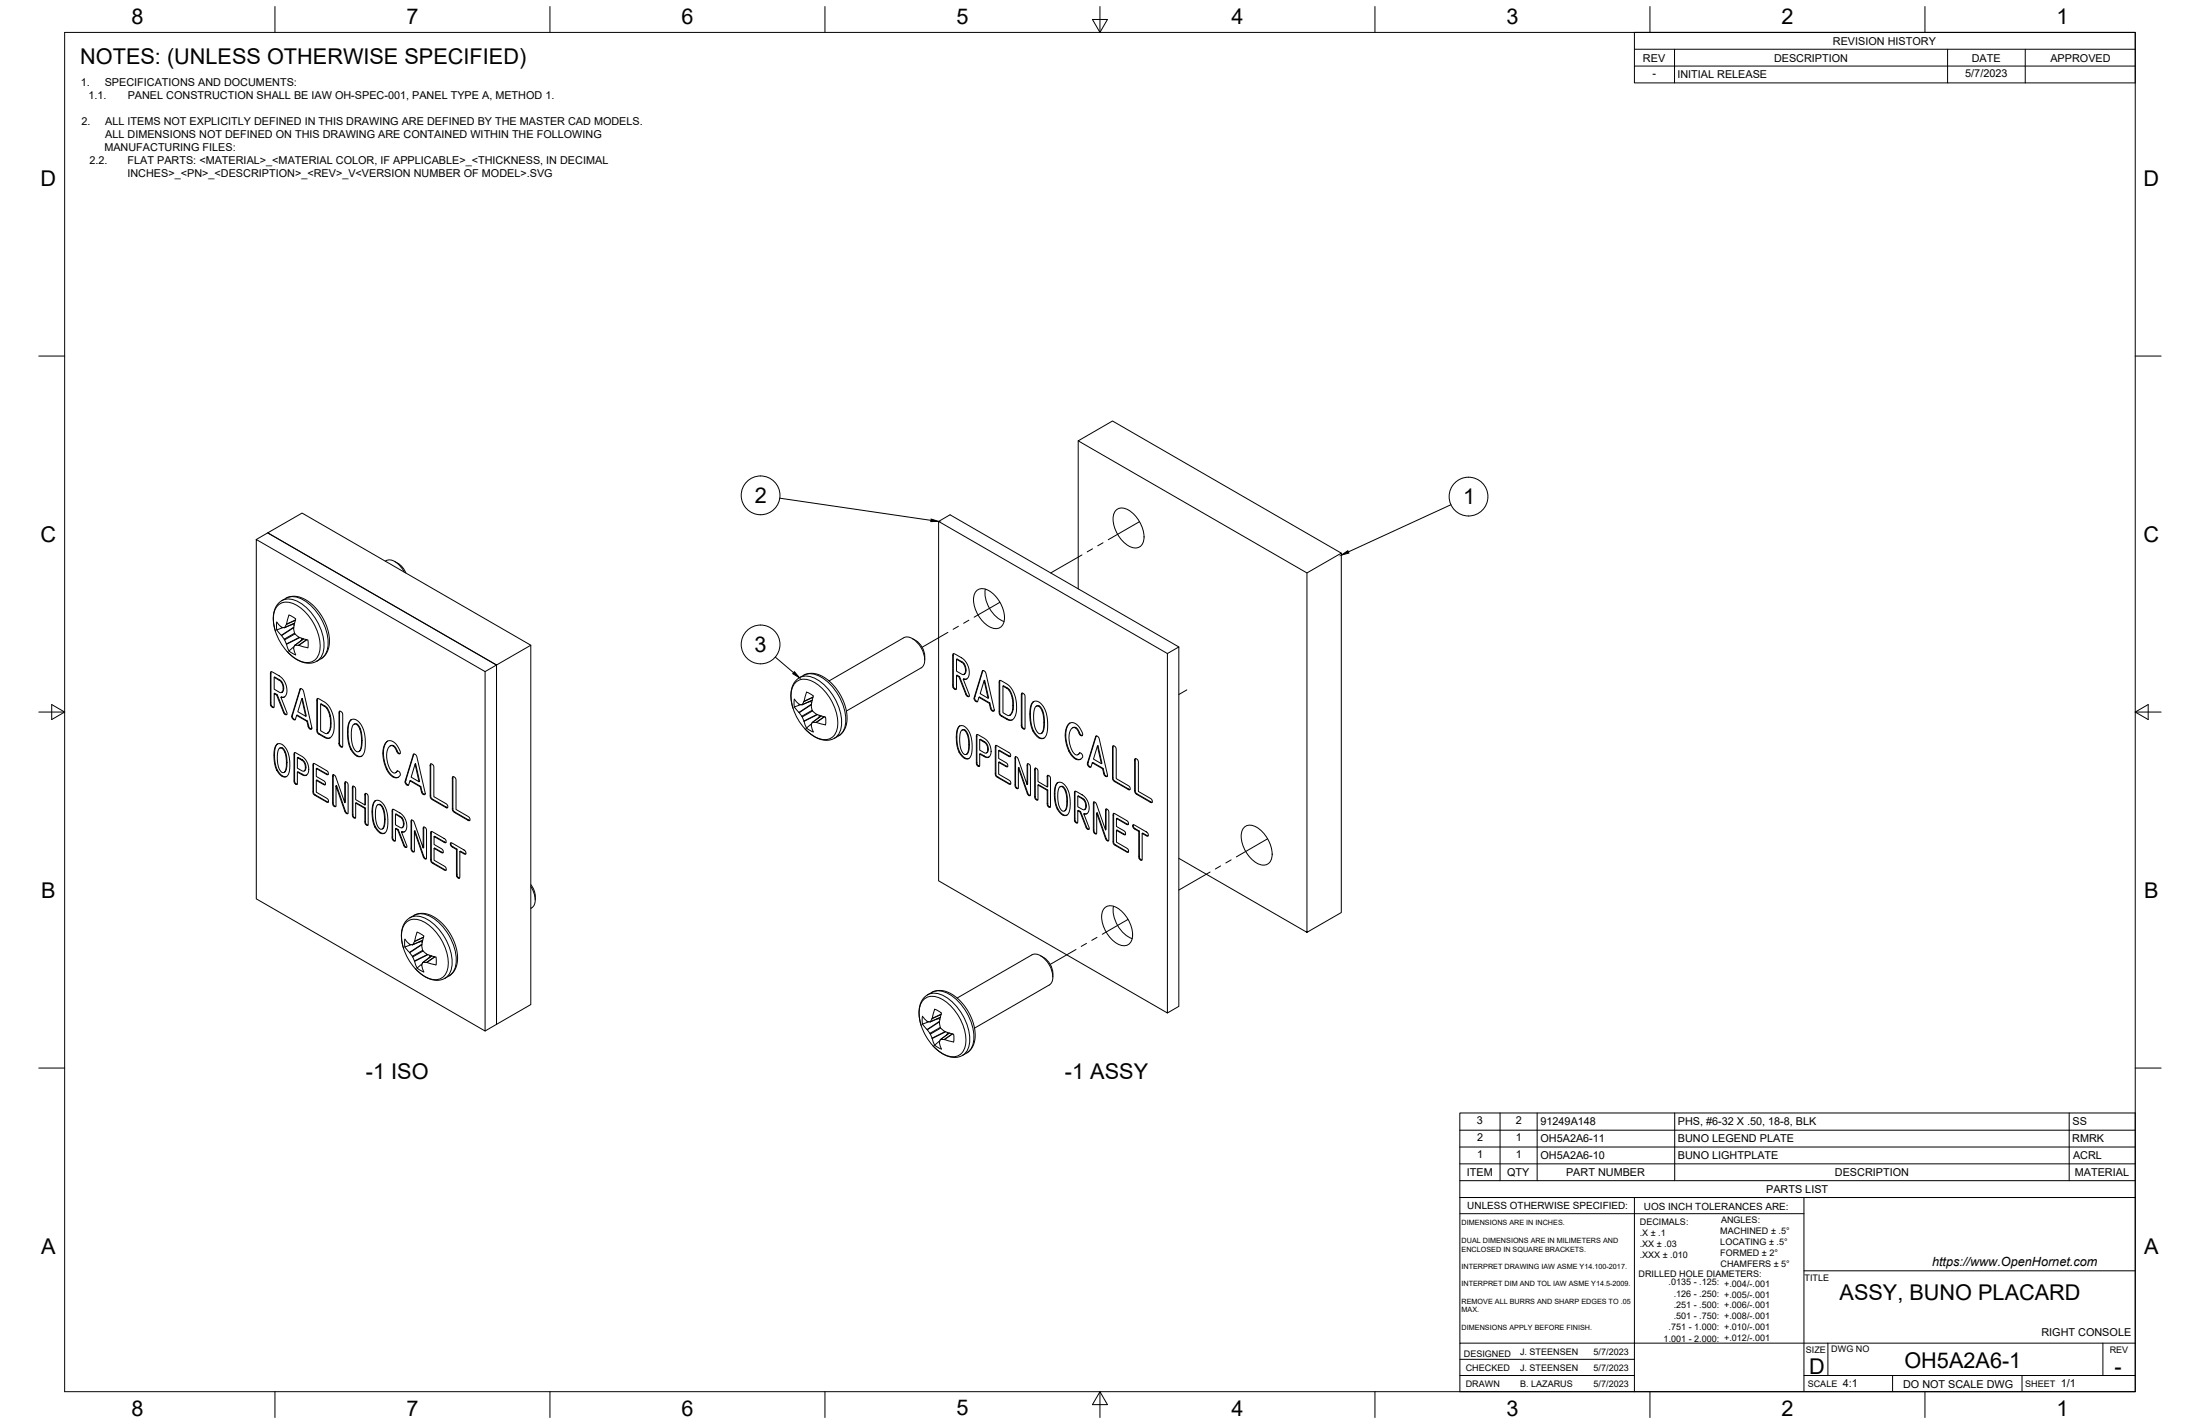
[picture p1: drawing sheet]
<svg xmlns="http://www.w3.org/2000/svg" width="864mm" height="559mm" viewBox="0 0 864 559" stroke-linecap="round" stroke-linejoin="round" font-family="sans-serif">
<!-- layer: Visible -->
<g fill="none" stroke="#000" stroke-width=".39">
<path d="M423.2 173v58.1M100.6 211.7l89.8 51.8v141.1l-89.8-51.9zM100.6 211.7l4.5-2.6 89.8 51.9M368.4 204.6l89.9 51.9v141l-89.9-51.8zM368.4 204.6l4.5-2.6 89.8 51.9M438.1 200.2a4.9 4.9 0 0 1 6.7 1.3 12.4 12.4 0 0 1 4 11.2 3.6 3.6 0 0 1-5.8 1.5 12.6 12.6 0 0 1-5.8-12.6zM526.5 217.1l-89.8-51.9-13.5 7.8 89.8 51.8M109.3 236.7l2.9-1.9a9.5 9.5 0 0 1 11 3l2.9 3.7 2.2 4.5 1 4.7-.1 2.5-.4 1.7a6.4 6.4 0 0 1-2.8 3.6l-2.9 1.5-2.4 .2-3.4-1-2.7-1.7a20 20 0 0 1-7.3-15.4l.7-3.3zM151.3 220.2a4.2 4.2 0 0 1 5.6 1.7l1.8 2.6M155 220.4a8 8 0 0 1 4.3 4.5M383.3 231.8a4.9 4.9 0 0 1 6.7 1.3 12.4 12.4 0 0 1 4 11.3 3.6 3.6 0 0 1-5.8 1.5 12.6 12.6 0 0 1-5.7-12.6zM386.8 231.2a12.5 12.5 0 0 0 7.3 12.7"/>
<path d="M108.6 244.1l.7 .8a2.41 2.41 0 0 0 2.3 1.4h.1M108.7 244.1a5.1 5.1 0 0 0 2.1 5.7l.9 1.3M111.2 246.3l-2.6 .9M111.7 251.1l1.7 4.4M111.7 246.2l.8-1.2 .9-3.6 2.7 1.5-.8 3.8M114.3 245.2l.5-.2 .7 .4M114.8 245h.1M115.3 246.7a3.2 3.2 0 0 0 2 3.3l3.6 1.2M115.3 254.3l.8 2.7-2.7-1.6M115.5 253.7l-2.1 1.8M115.6 244.6l-3.9 1.7M118.4 250.5v.7"/>
<path d="M118.4 251.2l-.4 .3M118.4 251.2h.1M119.1 250.7l-3.4 2.6M120.9 251.2v3l-.7-.1a7.9 7.9 0 0 0-4.6-.8l-.3 1M208.4 253.2l-89.8-51.9-13.5 7.8 89.8 51.9M358.2 250.6a7.9 7.9 0 0 1 4.8 6.8M363 257.5v1.5M374.1 256.6l.9 .1 3.3 2.1 1.2 1.4 .6 1.5 .4 2-.3 1.8-.8 1h-1.3l2.4 6.2-.2 .7-.5-.1-.6-.5-2.7-7.1-1-.6-.2 5.4-.6-.1-.6-.7zM374.2 257.2l-.2 .1M374.3 256.5l-.1 12.7 .4 .8 .7 .5M375.5 258.7l2.7 1.8 .2-.1M458.3 256.5l4.4-2.6v141l-4.4 2.6"/>
<path d="M106.3 263.7l.8 .1 3.3 2.1 1.8 2.7 .4 2.4-.3 1.7-.8 .9h-1.2l2.4 6.3a.7 .7 0 0 1-.9 .5 .7 .7 0 0 1-.5-.8l-2.7-6.8-1-.6-.1 5.3h-.6l-.7-.7zM106.4 264.3l-.2 .1M106.5 263.6l-.1 12.8 .2 .6 .9 .6M106.5 276.8l-.2 .1M107.1 277.4l-.2 .1M107.6 272.2l1.2 .4 2.8 7.2 1 .6M107.6 265.8l2.8 1.8 .2-.1M108.8 272.6l-.2 .2M110.4 267.6l.5 1.1 .3 1.5 .2-.2M110.6 271.7h-.7l-2.3-1.3v-4.6l.2-.1 2.3 1.3 1 1.4 .3 2-.3 .9-.6 .5M110.6 273.5l-.2 .2M111.2 270.2l-.2 1-.4 .5 .2-.1"/>
<path d="M111.5 279.5l-.2 .1M111.7 273.5l-1.4 .1M117.9 270.3l.8 .2 .5 .9 3.2 14a.57 .57 0 0 1-.4 .8 .57 .57 0 0 1-.7-.4l-.8-2.7-4.1-2.4-.6 1.8-.7-.3-.6-.8zM118 270.2l-3.5 11M118.5 274.2l.2-.1 1.5 6.9-.2 .1-3.1-1.8zM118.5 274.2l1.5 6.9M124.5 274.2h.7l2.9 1.9 1.5 1.9 1 2.2 .5 2.9v3.3l-.7 2.2-1.1 1.1-1.7-.2-2.5-1.5-.7-.8zM124.6 274.7l-.2 .1M124.7 274.1v13l.6 .8 2.4 1.4 1.1 .3 .8-.1M125.9 276.3l2.3 1.7 .3-.1M128.2 278l.9 1.7 .5 2v3.9l.3-.2M133.2 279.1l.9 .3 .4 1v12.3l-.2 .5-.9-.5-.3-.7z"/>
<path d="M133.4 279.1l-.1 12.5-.2 .1M190.4 263.5l4.5-2.5v141l-4.5 2.6M194.9 261l13.5-7.8v141l-13.5 7.8zM311.8 277.4l3 3.8 1.8 4.5M312.5 267l2.9-2 2.1-.7 2.7 .1 3 1.2 3 2.3 2.2 2.5 2.3 3.9 1.3 3.7 .5 3.2-.2 3-1.1 2.5-1.7 1.9-3 1.6-2.6 .3-3.2-.9-2.9-1.9a19.7 19.7 0 0 1-7.3-15.3l.6-3.2zM314.4 276.5l-2.6 .9M314.9 276.5l-.2 .1M314.9 276.5l.7-1.3 1-3.6 2.7 1.5a7.1 7.1 0 0 0-.4 5.9l1.6 1.3M317.5 275.4l.5-.1 .6 .3M318 275.2h.1M318.8 274.9l-4 1.7a2.76 2.76 0 0 1-2.7-1.8l-.3-.4v3M325.4 267.2l29.4-16.9a4.9 4.9 0 0 1 5.5 2.1 8.6 8.6 0 0 1 2.2 8.8l-.9 .9-29.3 16.9"/>
<path d="M374.3 269.7l-.2 .1M374.9 270.3l-.2 .1M375.5 265.1l1.2 .4 2.7 7 1 .8M376.7 265.5l-.2 .2M378.2 260.5l.6 1.1 .2 1.5 .2-.1M378.4 264.6l-.5 .1-2.4-1.3v-4.7l.2-.1 2.3 1.3 .8 1.1 .4 2.4-.2 .8-.6 .5M378.5 266.4l-.2 .2M379 263.1l-.1 .9-.5 .6 .3-.1M379.3 272.4l-.2 .1M379.5 266.4l-1.4 .1M380 273.2l-.2 .1M382.6 274l.7 1.2-.2 .1"/>
<path d="M383.3 275.2l.5 .1M384.3 273.6l.2-.1 4.1 2.4-.3 .1M385.7 263.2l.8 .2 .5 .8 3.2 14.1-.2 .8-.6-.2-.5-.6-.6-2.3-4-2.4-.7 1.8-.7-.3-.5-.7zM385.9 263.1l-3.5 11M386.3 267.1l.2-.1 1.6 6.9-.2 .1-3.1-1.8zM386.3 267.1l1.6 6.9M388.6 275.9l.5 2.3 .6 .6-.2 .2M389.7 278.8l.5 .2M392.3 267.1h.7l3 1.9 1.5 1.9 .9 2.3 .6 3-.1 3.2-.6 2.1-1.2 1.1-.8 .1-1-.4-2.5-1.4-.6-.9zM392.4 267.6l-.2 .1M392.4 279.2l-.2 .1M392.6 267l-.1 13.1 .6 .7 2.7 1.5 1.7 .1"/>
<path d="M393.7 269.2l.2-.1 1.5 .8 .9 .9 1.4 3.5-.1 4.5-.6 1.3-.9 .7-2.4-1.1zM393.7 269.2l2.4 1.7 .2-.1M396.1 270.9l1.3 3.1 .1 4.5 .2-.2M397.5 278.5l-.3 1.2-.7 .9 .2-.1M401 272.1l.4-.1 .6 .4 .4 .9v12.3l-.3 .5-.7-.2-.5-.8zM401.3 272l-.1 12.5-.3 .1M405.3 275.7l1.1-.6 1.7 .6 1.4 1.5 1.2 2.6 .5 3.3-.1 3.7-.6 2.1-1.2 1-1.3-.2-1.2-1-1.2-1.6-.8-1.9-.5-2.9v-2.8l.2-2zM405.7 275.4l-.2 .1M405.8 275.3l-.8 1.1-.5 2.2v3.1l.4 2.9 .9 2.4 1.2 1.6 1.3 1h1.6M406.7 277.2l1.2-.2 1.1 1.3 .8 2.6 .2 2.6M407.8 277.2l1.3 1.9 .2-.2M408 277.1l-1.3 .1-.6 1.1-.3 1.8v3.3l.5 2.2 .9 1.7 .9 .6 .9-.4"/>
<path d="M409.1 279.1l.5 1.9 .2 2.6M107.8 296.2l-.3 .2M108.6 292.1l1-.3 1.1 .3 1.4 1.4 .9 1.6 .7 4v3.1l-.4 1.4a2.04 2.04 0 0 1-2 1.3 2.04 2.04 0 0 1-1.8-1.4l-1.3-2.2-.6-3.2 .1-3.9zM108.9 292l-.3 .1M109 291.9l-.8 1.2-.4 1.9v3l.5 2.8 .7 1.6 1.3 1.7 1.2 .6h1M109.7 293.6l1.2-.1 1 1.3 .6 2 .2 2.4M110.7 293.6l1.1 1.7 .3-.1M110.9 293.5l-1.1 .1-.6 .9-.3 4.4 .5 2.2 .6 1.3 .9 .8 .9-.3M111.8 295.3l.6 4.1M112.1 280.2l-.2 .2M112.7 299.2l-.3 2.7-.9 1.2M112.7 299.2l-.3 .2-.1 1.9-.5 1.6 .2-.2"/>
<path d="M114.7 281.1l.8 1.2-.2 .1M115.5 282.3l.4 .1M115.6 295.4l3 1.5 1.1 1 1.1 1.7 .4 1.8-.2 1.8-1 1.1-1.1-.1-2.2-1.2v4.4l-.2 .5-.8-.4-.3-.8zM115.6 296v10.5l.7 1.1-.2 .1M115.7 295.3l-.3 .8M116.4 280.7l.2-.1 4.1 2.4-.2 .1M116.7 297.3v4.1l2.4 1.2 .6-.3 .2-1.1M118.4 298.3l.9 .8 .6 2.1 .2-.1M118.6 298.2l-.2 .1-1.7-1 .2-.1 2.1 1.2 .7 .8 .4 2.3-.2 .6-.5 .5M120.7 283l.5 2.2 .7 .7-.2 .2M121.9 285.9l.4 .2M123 299.7l.7 .1 4.6 2.7 .5 .6v.8l-.4 .1-4.2-2.4v3.1l3.1 1.8 .5 .9-.1 .5-.5 .1-3-1.8v4.7l4.3 2.5 .4 .7-.1 .8-5.3-2.9-.5-.5z"/>
<path d="M123.1 299.6v10.9l-.2 .1M124.6 286.2l-.2 .2M125.5 288l-.2 .1M128.7 287.7l-.9 .1-1.9-1v-10.5l.2-.1 2.2 1.4 .9 1.6 .6 2.3v4.1l-.5 1.4-.8 .8M129.6 285.6l-.9 2.1 .2-.2M133.3 291.6l.1 .7-.2 .1M133.4 292.3l.6 .7-.2 .1M134 293l.4 .1M136.6 287.2l-.2 .1M137.7 282.6l.8-.4 1.4 .3 1.5 1.3 1.1 2 .7 2.4 .2 2.6-.1 3.1-.5 1.8a2.23 2.23 0 0 1-2.1 1.2 2.23 2.23 0 0 1-2-1.4l-1.5-2.6-.7-3.6 .1-4.4 .4-1.3zM137.9 282.4l-.2 .2M137.9 293.9l-.2 .1"/>
<path d="M138 282.4l-.9 1.3-.4 2.1v3.4l.5 3 1 2.3 1.3 1.5 1.3 .8 1.2-.1M138.9 284.2l1.1-.1 1.2 1.4 .7 2 .2 3.1M139.9 284.2l1.3 2 .3-.2M140.1 284.1l-1.2 .1-.6 .8-.4 2.5 .1 2.6 .4 2.3 .8 1.8 1 .8 1-.4M140.2 296.5l-.2 .1M141.2 286.2l.5 1.7 .2 2.8M142.1 290.6l-.3 3-.9 1.3M142.1 290.6l-.4 2.7-.5 1.3 .2-.1M150.5 295.5l.5 3.5 .9 2.6-.2 .2M151.5 291.3l1.3-.7 1.9 .7 1.3 1.5 1.2 2.5a.72 .72 0 0 1-.9 .5 .72 .72 0 0 1-.5-.9l-1.2-1.9-1.2-.4-1 .9-.6 2.4 .4 3.6 1.3 3 1.3 .9 1.4-.8 .9 .8v.7l-.2 .4-.7 .6-.9 .1-1.5-.6-1.2-1.2-1.7-3.8-.5-2.5-.1-2.4 .4-2zM151.9 291l.2-.1-1.1 1.7-.7 3M153.1 292.7l.9-.2 .5 .1-.2 .2"/>
<path d="M154.5 292.6l.9 1 .5 1.1-.2 .1M155.9 294.7l.7 .9-.2 .1M156.6 295.6l.4 .1M162.3 296l.9 .2 .4 .8 3.3 14.1a.64 .64 0 0 1-.6 .8 .64 .64 0 0 1-.7-.6l-.6-2.5-4.1-2.4-.7 1.8-.7-.3-.5-.8zM162.5 295.9l-3.5 11M162.9 299.9l.3-.2 1.5 6.9-.2 .2-3.1-1.8zM162.9 299.9l1.6 6.9M169 299.8l.9 .3 .4 .8v11.7l5.1 3 .4 .7-.2 .7-5.9-3.2-.7-.7zM169.2 299.7l-.3 .7M318.6 284l-2 1.7M318.8 283.6a2.81 2.81 0 0 0 .3 3.2l.2 .4-2.7-1.5M318.9 283.5l-.1 .1"/>
<path d="M319 283.5h1.5M320.5 280.3l3.5 1.1 .2 1.6-.2 1.5-3.5-1M321.6 280.7v.7M321.6 281.4l-.4 .4M321.6 281.4h.1M322.3 280.9l-3.5 2.6M375.6 289.2l-.2 .1M376.3 285.2l1.2-.5 1.4 .6 1.2 1.3 1.1 2.5 .4 3.3-.1 2.9-.7 1.9-.8 .6-1.1-.1-1.2-.8-1.2-1.7-.5-1.3-.5-2.8-.1-2.8 .3-1.7zM376.7 284.9l-.2 .1M376.7 295.1l-.2 .1M376.8 284.9l-.8 1-.4 2.3 .5 5.2 .6 1.7 1.2 1.6 1.2 .9h1.3M377.6 286.5l1.1-.1 1.1 1.4 .6 2.1 .1 2.2"/>
<path d="M378.5 286.5l1.2 1.7 .2-.1M378.7 286.4l-1.1 .1-.5 .8-.4 2.1 .1 2.6 .4 1.9 .8 1.7 .9 .5 .7-.3M378.8 297.4l-.3 .1M379.7 288.2l.6 4.1M380.5 292.1l-.2 2.5-.4 1-.5 .4M380.5 292.1l-.9 3.7 .3-.2M383.4 288.3l.6 .1 3.4 2.1 1.1 1.8 .5 2.2-.2 1.8-1 .9-1.1-.1-2.1-1.2v4.5l-.3 .4-.8-.5-.2-.7zM383.5 288.9v10.5l.7 1.1-.3 .2M383.6 288.2l-.3 .9M384.6 295.9l.2-.1 2.4 1.3h.8l-.2 .1M384.6 290.2v4.2l2.4 1.2 .5-.5 .2-1M386.3 291.2l.9 .9 .5 2 .2-.1"/>
<path d="M386.5 291.1l-.2 .1-1.7-1 .2-.1 1.7 1 1 1 .4 2.1-.2 .9-.5 .4M388.2 297.1h-.2M390.8 292.6l.7 .1 4.7 2.7 .5 .7-.1 .8h-.5l-4.1-2.4v3.1l3.1 1.8 .5 .8v.6l-.5 .1-3.1-1.8v4.7l4.4 2.6 .4 .7-.2 .7-5.1-2.8-.7-.6zM391 292.5l-.1 10.9-.2 .2M392 294.5l.2-.1 4.5 2.4M392 299.1l.2-.1 3.4 1.8M393.3 280.9l-.2 .2M396.5 280.6l-.2 .1M398.5 297.1l.4-.1 .7 .6 3.6 10.3 .1-8.2 .6 .1 .5 .6 .1 11.3-.3 .6-.9-.7-3.5-10.3-.1 8.1-.8-.1-.4-.6zM398.7 296.9v11l-.3 .1M401.2 284.5l-.2 .8M401.3 285.2l.6 .7-.2 .1"/>
<path d="M401.9 285.9l.4 .1M403.5 299.7l-.1 8.1-.2 .1M404.5 280.1l-.2 .1M405.7 286.8l-.2 .1M408 289.4l-.2 .1M410 283.5l-.3 2.9-.4 1-.6 .4M410 283.5l-.2 .1-.3 2.8-.5 1.1 .3-.1M418.4 288.4l.4 3.4 .9 2.7-.2 .2M419.4 284.2l1.4-.7 1.6 .6 1.4 1.5 1.2 2.2-.2 .9-.7-.2-1.3-2.3-1.4-.7-1.1 .9-.6 2 .2 3.6 1.3 3.1 1.2 1.1h.6l1-.8 .9 .9v.9l-1 .9h-1.2l-1.4-.9-1.2-1.5-1.1-2.4-.7-2.8-.2-2.5 .4-2.2zM419.7 294.5l1.2 2 1.4 1.2-.2 .1M419.9 283.8l-.1 .1M420 283.8l-1.1 1.6-.8 3.1"/>
<path d="M421 285.6l.8-.2 .6 .1-.3 .2M422.3 297.7l1.1 .3 .9-.1M422.4 285.5l1 1.2 .4 .9-.2 .1M423.7 295.6l.2-.2-.8 .8M423.8 287.6l.7 .9-.2 .1M424.5 288.5l.4 .1M427.1 299.7l.7 1.1-.2 .2M428.8 299.3l.2-.1 4 2.3-.2 .2M430.1 288.9l.8 .1 .6 .8 3.2 14.3-.2 .7-1.1-.8-.6-2.3-4-2.4-.7 1.8-.8-.4-.4-.7zM430.4 288.8l-3.6 11M430.8 292.8l.2-.1 1.6 6.9-.2 .1-3.2-1.8zM430.8 292.8l1.6 6.9"/>
<path d="M436.9 292.7l.9 .3 .4 1v11.5l5 3 .5 .9-.3 .6-5.9-3.3-.7-.8zM436.9 293.2v11.9l-.2 .1M437 292.7l-.3 .6M445.5 297.8l.4-.1 .6 .3 .3 .9 .1 11.7 5 2.9 .5 .9-.3 .6-5.8-3.2-.8-.8zM445.6 298.2v11.9l-.2 .1M445.7 297.7l-.3 .6M108.9 302.2l-.2 .1M110.9 304.5l-.2 .1M116.3 307.6l.3 .1M116.7 303l.2-.2 2.5 1.4h.8l-.2 .1M120.4 304.1l-.2 .1M123.1 310.5l.1 .8 .4 .5 5.3 2.9"/>
<path d="M124.2 301.6l4.6 2.3M124.2 306.2l.2-.1 3.3 1.8M130.7 304.1h.4l.7 .7 3.5 10.2 .1-8.1h.7l.5 .7 .1 11.3-.3 .4-.5-.1-.5-.7-3.5-10.1-.1 8-.6 .1-.5-.6zM130.8 315l.2 1 .4 .4-.2 .1M130.9 304l-.1 11-.2 .1M131.4 316.4l.4 .1M131.9 308.4l.2-.1 3.5 10-.2 .2M135.6 318.3l.6 .8-.2 .1M135.6 306.8v8.1l-.3 .1M136.2 319.1l.4 .1M138.4 308.6l.6 .1 .6 .6v4.5l3.6 2.1 .1-4.4 .5-.1 .6 .7v11.8l-.9-.4-.2-.6-.1-5.7-3.6-2-.1 5.8-.7-.1-.4-.6zM138.5 309v10.8l.3 .7 .7 .5"/>
<path d="M138.6 308.5l-.3 .6M139.6 315.2l.2-.2 3.6 2.1-.2 .1M143.4 317.1v5.5l.7 1.1-.2 .1M143.4 311.7v4l-.2 .2M143.5 311.3l-.3 .5M146.3 318.5l-.3 .1M147 314.5a2.61 2.61 0 0 1 3.8 1.5l.9 2 .5 2.5v3.6l-.5 1.9a2.05 2.05 0 0 1-1.9 1.1 2.05 2.05 0 0 1-1.8-1.4l-1.2-1.9-.7-3.4 .1-4zM147.4 314.2l-.2 .1M147.4 314.2l-.7 .9-.4 1.8v3.4l.5 2.6 .7 1.7 1.2 1.6 1.1 .7h1.2M148.3 315.8l1.1-.1 .9 1.1 .6 1.9 .3 2.8M149.2 315.8l1.1 1.7 .3-.1M149.4 315.7l-1.1 .1-.6 .7-.3 2v2.6l.5 2.3 .6 1.2 .9 .8 .9-.3"/>
<path d="M150.3 317.5l.6 4.1M151.9 301.6l1.1 1.9 1.5 1.3-.2 .1M154 317.7l.6-.1 2.8 1.7 1.2 1.2 .6 1.3 .5 1.7-.2 1.9-.7 1-1.2 .1 2.1 5.6a.64 .64 0 0 1-.7 .4 .64 .64 0 0 1-.5-.7l-2.4-6.1-.9-.5-.1 4.8-.7-.1-.5-.8zM154.1 318.2l-.2 .1M154.2 317.6l-.1 11.3 .4 .7 .7 .4M154.5 304.8l1 .3 .9-.1M155.2 319.5l2.5 1.6 .2-.1M155.8 302.6l.2-.1-.8 .8M159.2 306.7l.8 1.2-.3 .2M160 307.9l.4 .2M160.9 306.4l.2-.1 4.1 2.3-.2 .2M165.2 308.6l.6 2.4 .5 .6-.2 .1"/>
<path d="M166.3 311.6l.5 .1M169.1 300.2v12l-.2 .1M169.1 312.2l.1 .8 .7 .7-.2 .1M169.9 313.7l5.6 3.2-.2 .1M175.5 316.9h.2M177.7 304.8l.8 .2 .5 1v11.6l5.1 3.1 .4 .9-.3 .5-5.8-3.2-.8-.9zM177.8 305.3v11.9l-.2 .1M177.8 317.2l.1 .8 .7 .7-.2 .2M177.9 304.7l-.3 .7M178.6 318.7l5.6 3.2-.2 .1M384.2 300.5l.3 .2M390.9 303.4l.5 1.3 5.3 3"/>
<path d="M398.7 307.9l.1 .9 .5 .5-.2 .1M399.3 309.3l.3 .1M399.8 301.3l.2-.1 3.5 10-.3 .2M403.5 311.2l.6 .8-.2 .2M404.1 312l.3 .1M406.3 301.5l.7 .1 .4 .8 .1 4.3 3.6 2.1v-4.4l.5-.1 .7 .7-.1 11.8-.8-.3-.3-.5v-5.9l-3.6-2-.1 5.8h-.4l-.7-.6zM406.4 301.9v11l.3 .6 .7 .4M406.5 301.4l-.3 .6M407.5 308.1l.2-.2 3.6 2.1-.2 .1M411.3 310v5.4l.6 1.2-.2 .1M411.3 304.6v4.1l-.2 .1M411.4 304.2l-.3 .6"/>
<path d="M411.9 316.6l.4 .1M414.1 311.4l-.2 .1M415 307.3l1.2-.3 1.2 .5 1.3 1.5 1 2.3 .4 2.9-.1 3.3-.6 1.8-.9 .7-1.1-.1-1.1-.7-1-1.3-.9-2-.5-2.8v-2.5l.3-1.8zM415.2 307.1l-.2 .2M415.2 317.3l-.2 .2M415.3 307.1l-.8 1.1-.4 1.9 .1 3.1 .5 2.8 .7 1.7 1.3 1.5 1 .6h1.2M416.1 308.8l1.1-.2 .9 1.1 .7 2.2 .2 2.5M417 308.8l1.2 1.7 .2-.2M417.2 308.7l-1.1 .1-.5 .6-.4 1.8v2.5l.5 2.4 .7 1.5 .9 .7 .8-.3M417.3 319.6l-.3 .2M418.2 310.5l.6 4M419 314.4l-.3 2.7-.8 1.1"/>
<path d="M419 314.4l-.9 3.6 .3-.1M421.9 310.6l.8 .1 2.9 1.8 1.6 2.4 .3 2-.2 1.6-.8 .9h-1.1l2.2 5.4-.3 .7-.9-.6-2.4-6.3-.9-.5-.1 4.8h-.6l-.6-.7zM422 311.1l-.2 .1M422.1 310.5l-.1 11.4 .3 .6 .7 .4M423.1 318.1l1.1 .4 2.4 6.2 .9 .7M423.1 312.4l2.4 1.6 .2-.1M424.2 318.5l-.2 .1M425.5 314l.7 2.3 .2-.1M425.8 319.3l-.2 .1M425.9 317.6l.5-1.2-.4-2.1-.8-.9-1.9-1.1-.2 .1v4.2l2.1 1.2 .5-.1M425.9 317.6l-.2 .1M426.2 316.3l-.5 1.4 .2-.1"/>
<path d="M426.7 319.3l-1.3 .1M427.8 300.8l.4 .2M429.3 314.8l.6 .1 .5 .5 3.6 10.3v-8.1l.8 .1 .4 .6 .1 11.3-.3 .4-.6-.2-.4-.7-3.5-10-.1 8-.4 .1-.7-.6zM429.5 314.7l-.1 11-.2 .1M430.5 319.1l.2-.2 3.5 10.1-.2 .1M433 301.5l.5 2.2 .7 .8-.2 .2M434.2 304.5l.5 .2M434.3 317.4l-.1 8.1-.2 .2M436.9 305.1l.2 .9 .7 .6-.2 .1M437 319.3l.8 .1 4.6 2.7 .5 .7v.7l-.3 .1-4.3-2.4v3.1l2.9 1.7 .6 .9v.6l-.5 .1-3-1.8v4.7l4.4 2.6 .3 .7-.2 .7-5.1-2.8-.7-.6zM437.2 319.2v10.9l-.3 .1M437.8 306.6l5.6 3.2-.3 .1"/>
<path d="M443.4 309.8h.2M445.6 310.1l.1 .8 .8 .7-.2 .2M446.5 311.6l5.6 3.2-.3 .1M452.1 314.8l.1 .1M144.1 323.7l.3 .1M147.4 324.4l-.2 .1M149.4 326.7l-.2 .2M151.2 321.5l-.3 2.5-.4 1-.5 .3M151.2 321.5l-.9 3.6 .2-.1M154.2 329.2l-.2 .2M154.8 329.8l-.2 .2M155.2 325.2l1.1 .4 2.4 6.2 .9 .7"/>
<path d="M156.3 325.6l-.2 .1M157.7 321.1l.7 2.3 .2-.1M157.9 324.8h-.6l-2.1-1.1v-4.2l.2-.1 2.2 1.3 .6 .9 .4 2-.2 .8-.6 .4M157.9 326.4l-.2 .1M158.4 323.4l-.5 1.4 .2-.1M158.7 331.7l-.2 .1M158.9 326.3l-1.3 .2M159.3 332.4l-.3 .1M161.4 321.9h.6l.6 .7 3.5 10.1 .1-8h.6l.5 .6 .1 11.2-.2 .6-1-.8-3.5-10.2-.1 8-.5 .2-.7-.8zM161.6 332.7l.1 1 .5 .4-.2 .1M161.6 321.8v10.9l-.2 .2M162.2 334.1l.4 .1"/>
<path d="M162.7 326.1l.2-.1 3.5 10.1-.2 .1M166.4 336.1l.6 .8-.2 .1M166.4 324.5l-.1 8.1-.2 .1M167 336.9l.3 .1M169.2 326.3l.5 .1 4.9 2.8 .5 .6-.1 .8-.4 .1-4.2-2.4v3.1l3.1 1.8 .5 .9-.1 .5-.4 .1-3.1-1.8v4.7l4.2 2.4 .5 .7-.1 .8-5.1-2.7-.7-.7zM169.3 337.2l.1 .8 .5 .6 5.2 2.8M169.4 326.3l-.1 10.9-.2 .1M170.4 328.3l.2-.2 4.4 2.5M170.4 332.9l.2-.1 3.3 1.8M176.8 330.8h.6l4.7 2.7 .8 .8v.7l-.4 .2-2-1.1v10.1l-.2 .5-.7-.4-.4-.7v-10.2l-2.1-1.4zM177 331l.2 .7 .6 .6-.2 .1M177.1 330.7l-.3 .5"/>
<path d="M177.8 332.3l1.6 .9-.2 .2M179.4 333.2l.1 10.7-.2 .1M180.5 334.1l.2-.1 1.6 .9M182.1 335l.7 .1M184.2 321.9h.2M422.1 322.2l-.2 .1M422.6 322.7l-.2 .2M426.6 324.6l-.3 .1M427.1 325.3l-.2 .1M429.4 325.7l.1 .8 .6 .5-.2 .2M430.1 327l.3 .2M434.2 329l.6 .8-.2 .1"/>
<path d="M434.8 329.8l.4 .1M437.2 330.1l.4 1.3 5.4 2.9M438.3 321.2l.2-.1 4.4 2.4M438.3 325.8l.2-.1 3.3 1.8M444.7 323.7l.6 .1 4.8 2.7 .6 .8v.7l-.3 .1-2-1.1v10.2l-.3 .4-.8-.4-.3-.7v-10.2l-2.1-1.3zM444.8 324l.2 .6 .6 .6-.2 .2M444.9 323.6l-.3 .5M445.6 325.2l1.7 .9-.3 .2M447.3 326.1l.1 10.7-.2 .1M447.4 336.8l.5 .6-.2 .1M447.9 337.4l.4 .1M448.4 327l.2-.1 1.6 .9"/>
<path d="M449.9 328h.8M462.7 336.8l50.3 29.1 13.5-7.8v-141l-13.5 7.7v141.1M488.4 324.7a4.9 4.9 0 0 1 6.7 1.2 12.4 12.4 0 0 1 4 11.3 3.6 3.6 0 0 1-5.8 1.5 12.6 12.6 0 0 1-5.8-12.6zM179.5 343.9l.6 .5-.2 .2M180.1 344.4l.3 .2M208.4 347.9a7.5 7.5 0 0 1 1 7.7l-.7 .7M208.4 347.2a8 8 0 0 1 1.7 5.9M208.7 356.3l-.3 .1M433.6 356.3a4.9 4.9 0 0 1 6.7 1.3 12.4 12.4 0 0 1 4 11.2 3.6 3.6 0 0 1-5.8 1.5 12.6 12.6 0 0 1-5.8-12.6zM437.1 355.6a12.5 12.5 0 0 0 7.3 12.7M158.9 368.6l.7 .8a2.41 2.41 0 0 0 2.3 1.4l4-1.7M158.9 368.5v3.1"/>
<path d="M159.5 361.3l3-2.1a9.6 9.6 0 0 1 11 3.1l2.9 3.6 2.2 4.6 1 4.6-.4 4a6.5 6.5 0 0 1-2.9 3.9l-2.9 1.4-2.4 .3-3.4-1-2.7-1.8a19.9 19.9 0 0 1-7.3-15.3l.6-3.2zM160.7 373.8l1.2 1.5M161.5 370.7l-2.6 .9 1.8 2.1M161.9 375.3l.9 2M161.9 370.8a8.8 8.8 0 0 0 1.6-4.4l.2-.6 2.7 1.5a7.2 7.2 0 0 0-.3 5.9l1.3 1.2 3.7 1.2v3.1l-.6-.2a8 8 0 0 0-4.6-.8v.1M162.8 377.3l.9 2.6M164.6 369.6l.5-.2 .7 .4M165.1 369.4h.1M165.6 378.9l.8 2.5-2.7-1.5M165.8 378.1l-2.1 1.8M165.9 377.7l-.3 1.2M168.7 374.9v.7"/>
<path d="M168.7 375.6l-.4 .4M168.7 375.6h.1M169.4 375.1l-3.5 2.6M408.5 375.1l1.3 .7M409.8 375.8a7.9 7.9 0 0 1 3.5 7.6M362.6 391.6l3.5-2.3 1.7-.6 2.7 .2 2.5 .9 3 2.1 2.3 2.5 2.6 4 1.3 3.5 .6 3.8-.2 2.9-1.2 2.8-1.5 1.6-3.1 1.6-2.4 .4-2.9-.7-3.4-2.1a19.8 19.8 0 0 1-7.3-15.4l.6-3.1zM368.3 399.6v.1M368.3 399.7l.6 .4M368.3 399.7l-.5 .2M369.1 399.3l-4 1.7a2.76 2.76 0 0 1-2.7-1.8l-.3-.4v3.1M375.7 391.6l29.4-16.9a4.9 4.9 0 0 1 5.5 2.2 8.6 8.6 0 0 1 2.2 8.7l-.9 .9-29.4 17M362.1 401.8l3 3.8 1.8 4.5"/>
<path d="M364.7 401l-2.6 .9M365.2 400.9l.7-1.2 1-3.7 2.7 1.6-.9 3.6M368.7 409l.8 2.7-2.6-1.6M368.7 401.2l.5 2.3M368.9 408.4l-2 1.7M369.2 407.9l-.4 1.1M369.2 403.4l.9 .8a5.6 5.6 0 0 0 3.6 1.5l.6 .2v3l-3.6-1h-1.5M371.9 405.2v.7M371.9 405.9l-.4 .3M371.9 405.8v.1M372.6 405.4l-3.5 2.6"/>
</g>
<!-- layer: Visible Narrow -->
<g fill="none" stroke="#000" stroke-width=".39">
<path d="M110.6 235.7a7.5 7.5 0 0 1 8 1.3 20.7 20.7 0 0 1 8.4 18.5 5.9 5.9 0 0 1-2.6 4M112.3 234.8a7.5 7.5 0 0 1 7.9 1.3 20.7 20.7 0 0 1 8.4 18.5 5.9 5.9 0 0 1-2.6 3.9M108.1 247.6a10.5 10.5 0 0 1 .9-9.9 5.8 5.8 0 0 1 7.3-.3 19.3 19.3 0 0 1 9.1 18.5 5.1 5.1 0 0 1-7.4 3.6l-3.2-1.9-2-1.9M115.3 246.3l-4.8 3.1M115.3 246.1l-4.9 3.2M115.6 248.5l-4 2.3M115.6 244.6l-3.9 1.7M115.8 248.8l-4.1 2.3M115.9 243.4l-3.5 1.7M115.9 243.3l-3.4 1.6M117.5 250.1l-5.1 2.6M117.7 250.2l-5.2 2.6"/>
<path d="M119.2 250.7l-3.4 2.5M120.3 251l-3.2 2.3M120.4 251.1l-3.1 2.2M377.7 259.7l-.2 .2M106.4 275.8l-.2 .1M109.8 266.8l-.2 .2M117.9 270.4l-.2 .1M127.5 277l-.2 .2M133.3 279.7l-.2 .1M311.3 277.9a10.5 10.5 0 0 1 .9-10 5.8 5.8 0 0 1 7.3-.2 19.3 19.3 0 0 1 9.1 18.5 5.1 5.1 0 0 1-7.4 3.5l-3.2-1.8-2-2M313.8 265.9a7.5 7.5 0 0 1 8 1.4 20.7 20.7 0 0 1 8.4 18.4 5.9 5.9 0 0 1-2.7 4M315.5 265a7.5 7.5 0 0 1 7.9 1.4 20.7 20.7 0 0 1 8.4 18.4 5.9 5.9 0 0 1-2.6 4"/>
<path d="M318.5 276.5l-4.8 3.2M318.5 276.4l-4.9 3.2M318.8 278.7l-4.1 2.4M318.8 274.8l-3.9 1.7M318.9 279l-4 2.3M319.1 273.7l-3.5 1.6M319.1 273.6l-3.5 1.6M374.2 268.7l-.2 .1M382.7 273.3l-.2 .2M385.8 263.3l-.2 .1M389 277.8l-.2 .1M395.4 269.9l-.2 .2"/>
<path d="M397.6 273.9l-.2 .1M397.8 276.7l-.2 .2M401.2 272.6l-.3 .1M114.9 280.4l-.2 .1M121.2 284.9l-.3 .1M127.5 289.2l-.2 .1M129.7 281l-.2 .1M129.9 283.8l-.2 .1M162.4 296.1l-.2 .1M320.7 280.4l-5.1 2.5M320.9 280.4l-5.3 2.7M322.4 280.9l-3.5 2.6"/>
<path d="M323.5 281.3l-3.2 2.2M323.6 281.3l-3.2 2.2M383.5 299.3l-.2 .1M386.5 296.7l-.2 .1M390.9 293.1l-.2 .1M395.4 282.1l-.2 .1M396.1 296.6l-.2 .2M398.7 297.5l-.3 .1M427.2 299l-.2 .1M430.3 289l-.2 .1M115.6 306.4l-.2 .1M118.6 303.8l-.2 .1"/>
<path d="M123.1 300.2l-.2 .1M123.9 312l-.2 .1M127.1 307.7l-.2 .1M128.3 303.7l-.2 .1M128.3 314.5l-.2 .1M130.8 304.6l-.2 .1M135.6 307.4l-.3 .1M138.5 319.6l-.2 .1M143.4 311.8l-.2 .1M159.3 306.1l-.2 .1M165.6 310.6l-.2 .1M175.1 316.7l-.2 .1"/>
<path d="M391.7 304.9l-.2 .1M395 300.6l-.2 .1M396.1 307.4l-.2 .2M403.4 300.3l-.2 .1M406.4 312.5l-.2 .2M407 313.7l-.2 .2M411.3 315.3l-.2 .1M411.3 304.7l-.2 .1M425.1 313.3l-.2 .2M429.4 315.3l-.2 .1M433.5 303.5l-.2 .1M434.2 318.1l-.2 .1"/>
<path d="M437.2 319.8l-.3 .1M443 309.6l-.3 .1M451.7 314.6l-.3 .1M139.2 320.8l-.2 .2M143.4 322.4l-.2 .1M154.1 328.4l-.2 .1M157.2 320.4l-.2 .1M161.6 322.4l-.2 .1M166.3 325.1l-.2 .2M169.3 326.9l-.2 .1M170.1 338.7l-.2 .1M173.4 334.4l-.2 .1"/>
<path d="M174.5 330.4l-.2 .1M183.8 321.7l-.2 .1M422 321.3l-.2 .1M438 331.6l-.3 .1M441.2 327.3l-.2 .1M442.3 323.3l-.2 .1M442.3 334.1l-.2 .1M447.3 335.9l-.3 .1M162.5 359.2a7.5 7.5 0 0 1 8 1.4 20.7 20.7 0 0 1 8.4 18.4 5.9 5.9 0 0 1-2.6 4M174.5 341.2l-.2 .1M179.4 343l-.2 .1M158.4 372.1a10.5 10.5 0 0 1 .9-10 5.8 5.8 0 0 1 7.3-.2 19.3 19.3 0 0 1 9.1 18.5 5.1 5.1 0 0 1-7.4 3.5l-3.2-1.8-2.1-2"/>
<path d="M160.9 360.1a7.5 7.5 0 0 1 8 1.4 20.7 20.7 0 0 1 8.4 18.4 5.9 5.9 0 0 1-2.6 4M165.6 370.7l-4.8 3.2M165.6 370.5l-4.9 3.3M165.9 372.9l-4 2.4M165.9 369l-3.9 1.7M166.1 373.2l-4.1 2.3M166.2 367.9l-3.5 1.6M166.2 367.7l-3.4 1.7M167.8 374.6l-5.1 2.5M168 374.6l-5.2 2.7M169.5 375.1l-3.4 2.6M170.6 375.5l-3.2 2.2"/>
<path d="M170.7 375.5l-3.1 2.2M364.1 390.4a7.5 7.5 0 0 1 7.9 1.3 20.7 20.7 0 0 1 8.5 18.5 5.9 5.9 0 0 1-2.7 3.9M365.7 389.4a7.5 7.5 0 0 1 8 1.4 20.7 20.7 0 0 1 8.4 18.4 5.9 5.9 0 0 1-2.6 4M369.1 399.2l-3.9 1.7M369.4 398.1l-3.5 1.7M369.4 398l-3.5 1.6M361.6 402.3a10.5 10.5 0 0 1 .9-9.9 5.8 5.8 0 0 1 7.3-.3 19.3 19.3 0 0 1 9.1 18.5 5.1 5.1 0 0 1-7.4 3.6l-3.2-1.9-2.1-1.9M368.8 401l-4.8 3.1M368.8 400.8l-4.9 3.2M369.1 403.2l-4.1 2.3M369.2 403.5l-4 2.3M371 404.8l-5.1 2.6"/>
<path d="M371.2 404.9l-5.3 2.6M372.7 405.4l-3.5 2.5M373.8 405.7l-3.2 2.2M373.9 405.7l-3.2 2.3"/>
</g>
<!-- layer: Tweak Trail -->
<g fill="none" stroke="#000" stroke-width=".39">
<path d="M424.7 217.8l-12.2 7M428.9 215.4l-2.1 1.2M433 213l-2.1 1.2M447.3 204.7l-12.3 7.1M392.5 236.3l-10.1 5.9M372.1 248.2l-10.1 5.8M376.2 245.8l-2.1 1.2M380.3 243.4l-2 1.2M465.9 270.7l-3.2 1.8M479.1 339.8l-2 1.2M483.3 337.4l-2.1 1.2M497.6 329.2l-12.3 7.1"/>
<path d="M475 342.2l-12.3 7.1M422.4 372.6l-10.1 5.8M426.5 370.2l-2.1 1.2M430.6 367.8l-2 1.2M442.8 360.8l-10.1 5.8"/>
</g>
<!-- layer: Border -->
<g fill="none" stroke="#000" stroke-width=".39">
<path d="M25.4 12.7h812.8v533.4h-812.8zM107.9 2.6v10.1M215.9 2.6v10.1M323.8 2.6v10.1M428.8 7.6h5.9l-2.9 5.1zM431.8 2.6v10.1M539.7 2.6v10.1M647.7 2.6v10.1M755.6 2.6v10.1M15.2 139.7h10.2M838.2 139.7h10.1M15.2 279.4h10.2"/>
<path d="M20.3 276.5l5.1 2.9-5.1 3zM838.2 279.4l5.1-2.9v5.9zM838.2 279.4h10.1M15.2 419.1h10.2M838.2 419.1h10.1M107.9 546.1v10.2M215.9 546.1v10.2M323.8 546.1v10.2M431.8 546.1l2.9 5.1h-5.9zM431.8 546.1v10.2M539.7 546.1v10.2M647.7 546.1v10.2"/>
<path d="M755.6 546.1v10.2"/>
</g>
<!-- layer: Titleblock -->
<path d="M573.1 476.3h135M641.6 469.9v76.2M708.1 469.9v76.2M708.1 498.7h130.1M573.1 527.1v-57.2h265.1v76.2h-265.1v-19h265.1M573.1 539.8h68.5M573.1 533.4h68.5M708.1 539.8h130.1M717.5 527.1v12.7M742.9 539.8v6.3M793.7 539.8v6.3M825.5 527.1v12.7" fill="none" stroke="#000" stroke-width=".39"/>
<!-- layer: Parts Lists -->
<path d="M573 436.8h265.2v33.1h-265.2zM588.8 436.8v26.5M603.4 436.8v26.5M657.4 436.8v26.5M812.2 436.8v26.5M573 456.7h265.2M573 450.1h265.2M573 443.5h265.2M573 463.3h265.2" fill="none" stroke="#000" stroke-width=".39"/>
<!-- layer: Balloons -->
<g fill="none" stroke="#000" stroke-width=".39">
<path d="M306.1 195.5l59.3 8.7M569.5 198.1l-40.2 18.5M304.3 257.9l7.2 6.1"/>
<circle cx="298.6" cy="194.4" r="7.6"/>
<circle cx="576.5" cy="194.9" r="7.6"/>
<circle cx="298.6" cy="252.9" r="7.6"/>
</g>
<path d="M365.5 203.7l3 .9-3.1 .1zM526.5 217.8l2.6-1.7 .4 .9zM311.8 263.6l2 2.4-2.6-1.6z" fill="#000" stroke="#000" stroke-width=".39"/>
<!-- layer: Revision Tables -->
<path d="M641.6 12.7h196.6v19.8h-196.6zM641.6 19.3h196.6M657.3 19.3v13.2M764.5 19.3v13.2M795 19.3v13.2M641.6 25.9h196.6" fill="none" stroke="#000" stroke-width=".39"/>
<g font-size="8.5">
<text x="51.6" y="9.4">8</text>
<text x="159.5" y="9.4">7</text>
<text x="267.5" y="9.4">6</text>
<text x="375.4" y="9.3">5</text>
<text x="483.4" y="9.4">4</text>
<text x="591.3" y="9.4">3</text>
<text x="699.3" y="9.4">2</text>
<text x="807.2" y="9.4">1</text>
<text x="31.5" y="25">NOTES: (UNLESS OTHERWISE SPECIFIED)</text>
<text x="16" y="72.9">D</text>
<text x="841.4" y="72.9">D</text>
<text x="296.3" y="197.4">2</text>
<text x="574.4" y="198">1</text>
<text x="16" y="212.6">C</text>
<text x="841.4" y="212.6">C</text>
<text x="296.2" y="255.9">3</text>
<text x="16.2" y="352.3">B</text>
<text x="841.7" y="352.3">B</text>
<text x="143.7" y="423.5">-1 ISO</text>
<text x="418" y="423.5">-1 ASSY</text>
<text x="16.2" y="492">A</text>
<text x="841.7" y="492">A</text>
<text x="722.1" y="510">ASSY, BUNO PLACARD</text>
<text x="710.1" y="539.1">D</text>
<text x="747.6" y="536.7">OH5A2A6-1</text>
<text x="830.1" y="539.1">-</text>
<text x="51.6" y="555.5">8</text>
<text x="159.5" y="555.5">7</text>
<text x="267.5" y="555.5">6</text>
<text x="375.4" y="555.4">5</text>
<text x="483.4" y="555.5">4</text>
<text x="591.3" y="555.5">3</text>
<text x="699.3" y="555.5">2</text>
<text x="807.2" y="555.5">1</text>
</g>
<text font-size="5" x="758.4" y="496.8">https://www.OpenHornet.com</text>
<g font-size="4.3">
<text x="719.5" y="17.6">REVISION HISTORY</text>
<text x="644.9" y="24.2">REV</text>
<text x="696.4" y="24.2">DESCRIPTION</text>
<text x="774" y="24.2">DATE</text>
<text x="804.9" y="24.2">APPROVED</text>
<text x="31.7" y="33.7">1.</text>
<text x="41.1" y="33.7">SPECIFICATIONS AND DOCUMENTS:</text>
<text x="648.7" y="30.2">-</text>
<text x="658.5" y="30.6">INITIAL RELEASE</text>
<text x="771.5" y="30.3">5/7/2023</text>
<text x="34.7" y="38.9">1.1.</text>
<text x="50.1" y="38.9">PANEL CONSTRUCTION SHALL BE IAW OH-SPEC-001, PANEL TYPE A, METHOD 1.</text>
<text x="32" y="49.1">2.</text>
<text x="41.3" y="49.1">ALL ITEMS NOT EXPLICITLY DEFINED IN THIS DRAWING ARE DEFINED BY THE MASTER CAD MODELS.</text>
<text x="41" y="59.3">MANUFACTURING FILES:</text>
<text x="41.3" y="54.2">ALL DIMENSIONS NOT DEFINED ON THIS DRAWING ARE CONTAINED WITHIN THE FOLLOWING</text>
<text x="35.1" y="64.5">2.2.</text>
<text x="50.1" y="64.5">FLAT PARTS: &lt;MATERIAL&gt;_&lt;MATERIAL COLOR, IF APPLICABLE&gt;_&lt;THICKNESS, IN DECIMAL</text>
<text x="50" y="69.6">INCHES&gt;_&lt;PN&gt;_&lt;DESCRIPTION&gt;_&lt;REV&gt;_V&lt;VERSION NUMBER OF MODEL&gt;.SVG</text>
<text x="579.8" y="441.1">3</text>
<text x="595" y="441.1">2</text>
<text x="604.7" y="441.3">91249A148</text>
<text x="658.6" y="441.4">PHS, #6-32 X .50, 18-8, BLK</text>
<text x="813.6" y="441.4">SS</text>
<text x="579.8" y="447.8">2</text>
<text x="595.1" y="447.8">1</text>
<text x="604.7" y="448.1">OH5A2A6-11</text>
<text x="658.6" y="448.1">BUNO LEGEND PLATE</text>
<text x="813.4" y="448.1">RMRK</text>
<text x="579.9" y="454.4">1</text>
<text x="595.1" y="454.4">1</text>
<text x="604.7" y="454.7">OH5A2A6-10</text>
<text x="658.6" y="454.7">BUNO LIGHTPLATE</text>
<text x="813.8" y="454.7">ACRL</text>
<text x="575.8" y="461.5">ITEM</text>
<text x="591.7" y="461.4">QTY</text>
<text x="614.8" y="461.5">PART NUMBER</text>
<text x="720.3" y="461.5">DESCRIPTION</text>
<text x="814.5" y="461.5">MATERIAL</text>
<text x="693.3" y="468.1">PARTS LIST</text>
<text x="801.4" y="524.4">RIGHT CONSOLE</text>
<text x="723.4" y="544.5">4:1</text>
<text x="747" y="544.7">DO NOT SCALE DWG</text>
<text x="809" y="544.5">1/1</text>
</g>
<g font-size="3.9">
<text x="576" y="474.6">UNLESS OTHERWISE SPECIFIED:</text>
<text x="645.3" y="474.7">UOS INCH TOLERANCES ARE:</text>
</g>
<g font-size="3.5">
<text x="643.7" y="485">.X ± .1</text>
<text x="643.7" y="480.8">DECIMALS:</text>
<text x="675.3" y="484.3">MACHINED ± .5°</text>
<text x="675.6" y="480">ANGLES:</text>
<text x="643.7" y="489.3">.XX ± .03</text>
<text x="675.3" y="488.6">LOCATING ± .5°</text>
<text x="643.7" y="493.5">.XXX ± .010</text>
<text x="675.3" y="492.8">FORMED ± 2°</text>
<text x="675.4" y="497.1">CHAMFERS ± 5°</text>
<text x="643.2" y="501.1">DRILLED HOLE DIAMETERS:</text>
<text x="708.4" y="502.7">TITLE</text>
<text x="655" y="504.4">.0135 - .125: +.004/-.001</text>
<text x="657" y="508.8">.126 - .250: +.005/-.001</text>
<text x="657" y="513.2">.251 - .500: +.006/-.001</text>
<text x="657" y="517.7">.501 - .750: +.008/-.001</text>
<text x="653.1" y="526.5">1.001 - 2.000: +.012/-.001</text>
<text x="655" y="522.1">.751 - 1.000: +.010/-.001</text>
<text x="574.6" y="532.3">DESIGNED</text>
<text x="596.7" y="531.6">J. STEENSEN</text>
<text x="625.6" y="531.6">5/7/2023</text>
<text x="708.9" y="530.9">SIZE</text>
<text x="718.9" y="530.5">DWG NO</text>
<text x="828.2" y="530.9">REV</text>
<text x="575.4" y="537.9">CHECKED</text>
<text x="596.7" y="537.9">J. STEENSEN</text>
<text x="625.6" y="537.9">5/7/2023</text>
<text x="575.4" y="544.3">DRAWN</text>
<text x="596.7" y="544.3">B. LAZARUS</text>
<text x="625.6" y="544.3">5/7/2023</text>
<text x="709.6" y="544.2">SCALE</text>
<text x="795" y="544.2">SHEET</text>
</g>
<g font-size="2.8">
<text x="573.7" y="480.9">DIMENSIONS ARE IN INCHES.</text>
<text x="573.7" y="487.7">DUAL DIMENSIONS ARE IN MILIMETERS AND</text>
<text x="573.7" y="491.1">ENCLOSED IN SQUARE BRACKETS.</text>
<text x="573.7" y="497.9">INTERPRET DRAWING IAW ASME Y14.100-2017.</text>
<text x="573.7" y="504.7">INTERPRET DIM AND TOL IAW ASME Y14.5-2009.</text>
<text x="573.7" y="511.6">REMOVE ALL BURRS AND SHARP EDGES TO .05</text>
<text x="573.7" y="514.9">MAX.</text>
<text x="573.7" y="521.8">DIMENSIONS APPLY BEFORE FINISH.</text>
</g>
</svg>
